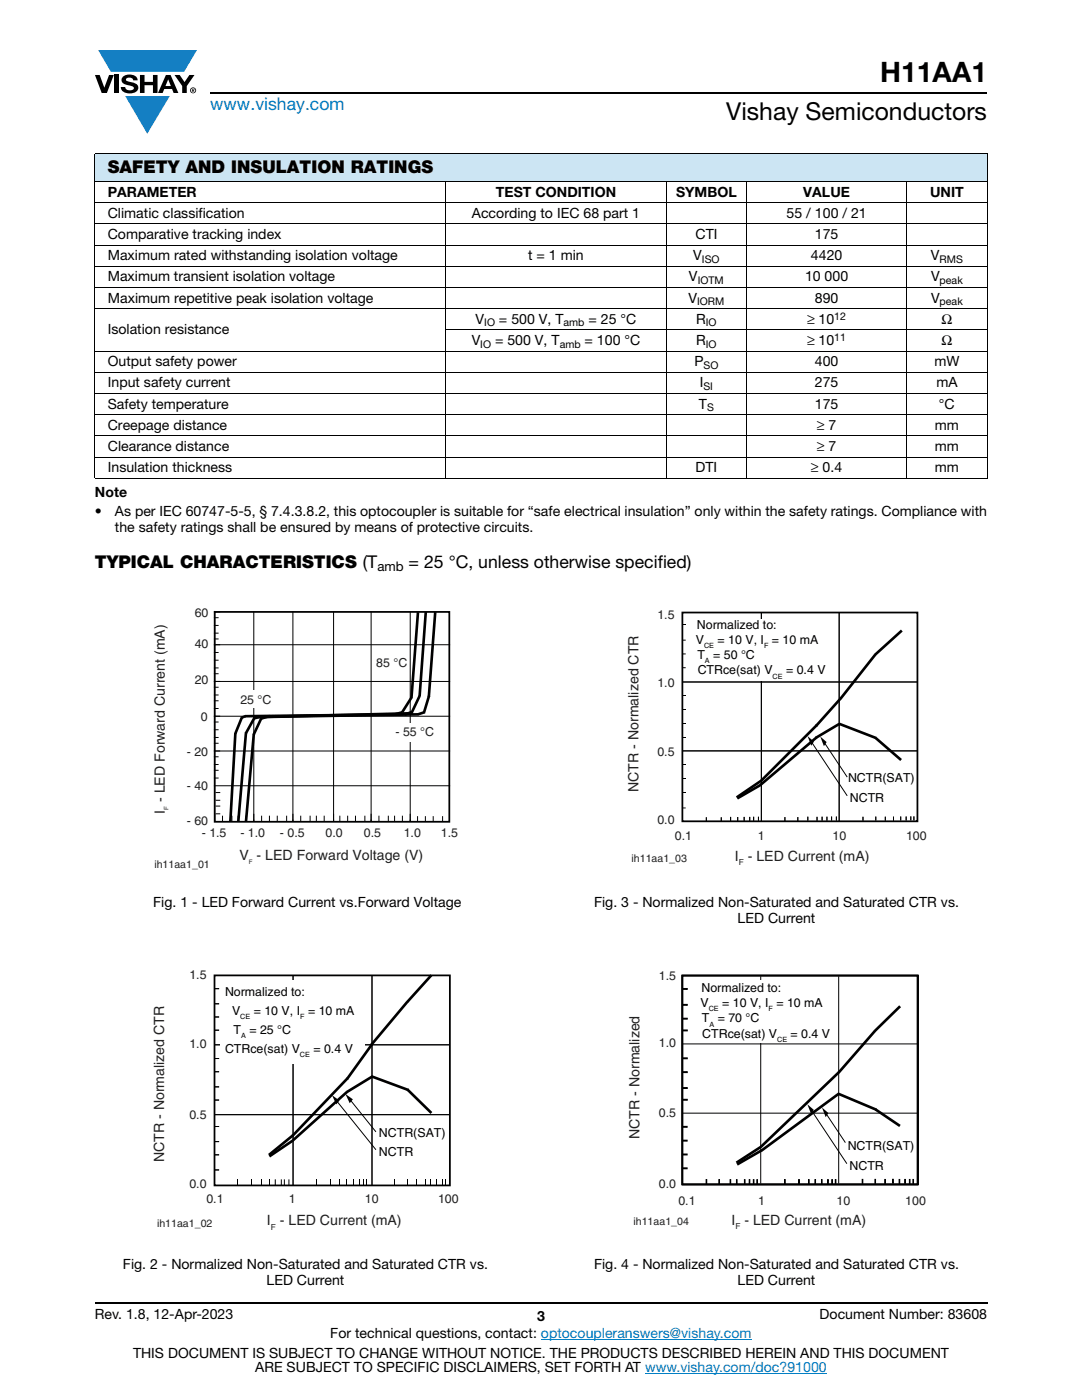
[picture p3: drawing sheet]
<svg xmlns="http://www.w3.org/2000/svg" width="216mm" height="279mm" viewBox="0 0 216 279" stroke-linecap="round" stroke-linejoin="round" font-family="sans-serif">
<g fill="#147fc3">
<path d="M19.6 10h19.7l-2.6 4.3h-1.1h-13.5z"/>
<path d="M25 19.2h8.9l-4.5 7.5z"/>
</g>
<g fill="#000">
<path d="M18.9 15h1l.9 2.5 1-2.5h.9l-1.4 3.6h-1zM22.9 15h.9v3.6h-.9zM24.6 15.3a2.1 2.1 0 0 1 2.8 .3l.1 .4h-.9a.79 .79 0 0 0-.7-.5 .79 .79 0 0 0-.8 .4l.3 .3 1 .2a1.08 1.08 0 0 1 1.2 1 1.08 1.08 0 0 1-1.1 1.2 1.73 1.73 0 0 1-2.4-1.2h.9a.96 .96 0 0 0 .8 .6 .96 .96 0 0 0 .9-.4 1.31 1.31 0 0 0-1.2-.6 1.03 1.03 0 0 1-1.1-.6 1.03 1.03 0 0 1 .2-1.1zM27.9 15h.9v1.3h1.7v-1.3h.9v3.6h-.9v-1.6h-1.7v1.6h-.9zM34.8 15h1.1l.9 1.4 1-1.4h1l-1.5 2.2v1.4h-.9v-1.4z"/>
<path d="M33.6 15.9l.5 1.3h-1.1zM33.1 15l-1.6 3.6h1l.3-.8h1.5l.3 .8h1l-1.6-3.6z"/>
<path d="M38.4 17.8h.2v.2h-.2zM38.3 17.7v.7h.1v-.3l.4 .3-.2-.3 .2-.2-.1-.2z"/>
<path d="M38.1 18a.46 .46 0 0 1 .9 0 .46 .46 0 0 1-.9 0zM37.9 18a.6 .6 0 0 0 1.2 0 .6 .6 0 0 0-1.2 0z"/>
</g>
<path d="M42 18.6h155M18.9 260h178.1" fill="none" stroke="#000" stroke-width=".36"/>
<path d="M107.9 267.3h42.1M128.7 274h36.3" fill="none" stroke="#007ec4" stroke-width=".2"/>
<path d="M18.9 30.7h178.1v5.5h-178.1z" fill="#cce5f3"/>
<g fill="#fff">
<path d="M18.9 36.2h70v4.2h-70z"/>
<path d="M88.9 36.2h44v4.2h-44z"/>
<path d="M132.9 36.2h16v4.2h-16z"/>
<path d="M148.9 36.2h32.1v4.2h-32.1z"/>
<path d="M181 36.2h16v4.2h-16z"/>
</g>
<g fill="none" stroke="#000" stroke-width=".2">
<path d="M18.9 30.7h178.1M18.9 36.2h178.1M18.9 30.8v64.6M88.9 36.1v59.5M132.9 36.1v59.5M148.9 36.1v59.5M181 36.1v59.5M197 30.8v64.6M18.9 40.4h178.1M18.9 44.7h178.1M18.9 48.9h178.1M18.9 53.1h178.1"/>
<path d="M18.9 57.4h178.1M18.9 61.6h178.1M18.9 70.1h178.1M18.9 74.3h178.1M18.9 78.5h178.1M88.9 65.8h108.1M18.9 82.8h178.1M18.9 87h178.1M18.9 91.2h178.1M18.9 95.5h178.1M42.7 139.9h.9M42.7 138.7h.9"/>
<path d="M42.7 137.2h.9M42.7 136h47.1M42.7 134.5h.9M42.7 133.3h.9M42.7 131.8h.9M42.7 130.2h.9M42.7 128.7h47.1M42.7 127.5h.9M42.7 126.4h.9M42.7 124.8h.9M42.7 123.3h.9M42.7 122.1h1.2"/>
<path d="M42.8 121.9v42M50.6 122v41.9M58.4 122v41.9M66.6 122v41.9M74.1 122v41.9M81.9 122v41.9M42.7 156.8h47.1M42.7 155.3h.9M42.7 153.7h.9M42.7 152.6h.9M42.7 151h.9M42.7 149.9h47.1"/>
<path d="M42.7 148.3h.9M42.7 147.2h.9M42.7 145.6h.9M42.7 144.1h.9M42.7 142.9h47.1M42.7 141.4h.9M44.4 162.8v1.1M46.3 162.8v1.1M47.5 162.8v1.1M49.1 162.8v1.1M52.2 162.8v1.1M53.8 162.8v1.1"/>
<path d="M55.3 162.8v1.1M57.2 162.8v1.1M60 162.8v1.1M61.9 162.8v1.1M63.1 162.8v1.1M64.7 162.8v1.1M67.8 162.8v1.1M69.4 162.8v1.1M70.9 162.8v1.1M72.8 162.8v1.1M75.6 162.8v1.1M77.5 162.8v1.1"/>
<path d="M78.7 162.8v1.1M80.3 162.8v1.1"/>
</g>
<path d="M42.8 122.1h46.9v41.9h-46.9z" fill="none" stroke="#000" stroke-width=".35"/>
<path d="M49.1 146.2l-1.6 17.8M50.9 142.9l-1.9 3.5" fill="none" stroke="#000" stroke-width=".53"/>
<path d="M52 142.7l28.4-.3v.3l-28 .4h-.4z" fill="#696969"/>
<path d="M52.2 142.7v.4" fill="none" stroke="#000" stroke-width=".35"/>
<path d="M80.3 142.4v.3z" fill="#696969"/>
<path d="M80.3 142.4v.3" fill="none" stroke="#000" stroke-width=".35"/>
<g fill="none" stroke="#000" stroke-width=".53">
<path d="M82.1 139.2l-1.9 3M83.7 138.9l-1.6 3.5M85.6 138.9l-1 3.4M47 146.3l-1 17.6M48.3 143.1l-1.4 3.3M49 142.9l-.9 .4M50.6 146.5l-1.5 17.4M52.2 143.3l-1.6 3.3M53.8 142.9l-1.7 .5M78.7 142.6l-29.8 .3M80.3 142.2l-1.8 .4M82.2 142.3l-31.3 .8"/>
<path d="M83.5 142.6l-31.4 .5M84.8 142.1l-1.5 .5"/>
</g>
<path d="M48.9 142.8h29.8" fill="none" stroke="#696969" stroke-width=".35"/>
<g fill="#fff">
<path d="M47.7 137.7h5.6v3.5h-5.6z"/>
<path d="M75.5 130h5.3v3.9h-5.3z"/>
<path d="M82.3 143.9h6.9v3.9h-6.9z"/>
<path d="M79.6 144.3h5.6v3.7h-5.6z"/>
</g>
<path d="M83.4 122.2l-1.3 17.1M85 122.1l-1.3 16.9M86.8 122.2l-1.2 16.9M52.1 143l-1.4 .4M82.2 142.1l-1.5 .5" fill="none" stroke="#000" stroke-width=".53"/>
<g fill="none" stroke="#000" stroke-width=".2">
<path d="M43 159.7h.9M43 158.2h.9M43 162.4h.9M43 160.9h.9M83.3 162.9v1.1M84.9 162.9v1.1M86.4 162.9v1.1M88.3 162.9v1.1M42.8 197.3h.9M58.5 194.7v41.8M74.2 194.7v41.8M42.8 219.5h.9"/>
<path d="M42.8 216.9h.9M42.8 213.9h.9M42.8 211.3h.9M42.8 205.6h.9M42.8 203h.9M42.8 200.3h.9M42.8 208.5h47M67.2 219.7l7.8 9.8M69.9 219.5l5.1 6.4M42.8 233.5h.9M42.8 230.5h.9M42.8 227.8h.9"/>
<path d="M42.8 224.8h.9M42.8 222.5h47M54.9 235.4v1.1zM56.1 235.4v1.1zM56.7 235.4v1.1zM57.7 235.4v1.1z"/>
</g>
<path d="M42.8 194.7h47v41.9h-47z" fill="none" stroke="#000" stroke-width=".35"/>
<g fill="#000">
<path d="M42.8 197.3h.9zM42.8 219.5h.9zM42.8 216.9h.9zM42.8 213.9h.9zM42.8 211.3h.9zM42.8 205.6h.9zM42.8 203h.9zM42.8 200.3h.9zM66.2 218.6l1.5 1-.6 .8zM68.9 218.3l1.5 1.1-.6 .8zM42.8 233.5h.9zM42.8 230.5h.9z"/>
<path d="M42.8 227.8h.9zM42.8 224.8h.9zM47.4 235.4h.1v1.1h-.1zM50.1 235.4h.1v1.1h-.1zM52.2 235.4h.1v1.1h-.1zM53.7 235.4h.2v1.1h-.2zM54.9 235.4v1.1zM63.1 235.4h.1v1.1h-.1zM65.8 235.4h.2v1.1h-.2zM67.6 235.4h.2v1.1h-.2zM69.2 235.4h.1v1.1h-.1zM70.4 235.4h.1v1.1h-.1z"/>
<path d="M71.6 235.4h.1v1.1h-.1zM72.5 235.4h.1v1.1h-.1zM73.1 235.4h.1v1.1h-.1zM78.6 235.4h.1v1.1h-.1zM81.3 235.4h.1v1.1h-.1zM83.1 235.4h.1v1.1h-.1zM84.9 235.4h.2v1.1h-.2zM85.8 235.4h.2v1.1h-.2zM87 235.4h.2v1.1h-.2zM88.2 235.4h.2v1.1h-.2zM88.9 235.4h.1v1.1h-.1z"/>
</g>
<g fill="#fff">
<path d="M57.6 195.6h1.4v16.7h-1.4z"/>
<path d="M44 207.6h28.8v1.6h-28.8z"/>
</g>
<path d="M81.3 199.9l-7.4 8.8M86.1 194.6l-4.8 5.4M69.3 217.9l-10.9 9.7M69.3 215.2l-11 11.5M74.2 214.8l7.3 2.7M74.2 208.4l-5 7M74.4 214.8l-5.2 3.2M81.3 217.4l4.8 4.7M58.5 227.6l-4.8 3.2M58.5 226.6l-4.8 3.9" fill="none" stroke="#000" stroke-width=".53"/>
<path d="M136.2 138.8h.6v.1h-.6zM136.2 158h.6v.2h-.6zM136.2 155.3h.6v.1h-.6zM136.2 152.5h.6v.2h-.6zM136.2 147h.6v.2h-.6zM136.2 144.3h.6v.1h-.6zM136.2 141.5h.6v.2h-.6zM136.2 161.2h.6v.1h-.6zM140.9 163.1v.8zM143.9 163.1v.8z" fill="#000"/>
<path d="M136.2 136.1h46.9M151.9 122.3v41.6M167.4 122.3v41.6M136.2 149.9h46.9M140.9 163.1v.8M143.9 163.1v.8" fill="none" stroke="#000" stroke-width=".2"/>
<path d="M136.2 133.3h.6z" fill="#fff"/>
<path d="M136.2 133.3h.6z" fill="none" stroke="#000" stroke-width=".2"/>
<path d="M136.2 130.5h.6z" fill="#fff"/>
<path d="M136.2 130.5h.6z" fill="none" stroke="#000" stroke-width=".2"/>
<path d="M136.2 127.8h.6z" fill="#fff"/>
<path d="M136.2 127.8h.6zM162 148.1l7.1 10.7M164.5 148.2l4.6 6.9" fill="none" stroke="#000" stroke-width=".2"/>
<path d="M136.2 124.6h.6v.2h-.6zM161.1 146.9l1.3 1.1-.5 .8zM163.7 147l1.2 1.1-.5 .8z" fill="#000"/>
<path d="M136.2 122.2h46.9v41.7h-46.9z" fill="none" stroke="#000" stroke-width=".35"/>
<path d="M151.3 123.6h1.3v12.3h-1.3z" fill="#fff"/>
<g fill="#000">
<path d="M145.8 163v.8zM147.2 163.1v.7zM148.5 163v.8zM149.6 163v.8zM150.4 163v.8zM151.3 163v.8zM156.6 163.1v.8zM159.2 163.1v.8zM161.2 163v.8zM163 163v.8zM164 163v.8zM165 163v.8z"/>
<path d="M165.9 163v.8zM166.9 163v.8zM172.2 163v.8zM174.8 163v.8zM176.7 163v.8zM178.3 163v.8zM179.7 163v.7zM180.8 163v.7zM181.7 162.9v.8zM182.4 162.9v.8z"/>
</g>
<g fill="none" stroke="#000" stroke-width=".2">
<path d="M145.8 163v.8M147.2 163.1v.7M148.5 163v.8M149.6 163v.8M150.4 163v.8M151.3 163v.8M156.6 163.1v.8M159.2 163.1v.8M161.2 163v.8M163 163v.8M164 163v.8M165 163v.8"/>
<path d="M165.9 163v.8M166.9 163v.8M172.2 163v.8M174.8 163v.8M176.7 163v.8M178.3 163v.8M179.7 163v.7M180.8 163v.7M181.7 162.9v.8M182.4 162.9v.8"/>
</g>
<path d="M147 159.1l4.9-3.3z" fill="#fff"/>
<path d="M167.8 139.3l-5 5.6M174.6 130.6l-6.9 8.8M179.9 125.8l-5.4 4.9M151.9 156.6l-4.8 2.7M151.9 155.8l-4.9 3.3M162.8 147.3l4.7-2.8 7.3 2.8M162.9 147.2l-11.2 9.5M163.1 144.6l-11.3 11.3M174.7 147.2l5.1 4.5" fill="none" stroke="#000" stroke-width=".53"/>
<path d="M145.7 235.4h.1v.8h-.1zM147 235.4h.1v.8h-.1zM148.5 235.4h.2v.8h-.2zM149.5 235.4h.1v.8h-.1zM150.3 235.4h.1v.8h-.1zM151 235.4h.1v.8h-.1z" fill="#000"/>
<path d="M151.8 194.8v41.4zM145.7 235.4h.1v.8h-.1zM147 235.4h.1v.8h-.1zM148.5 235.4h.2v.8h-.2zM149.5 235.4h.1v.8h-.1zM150.3 235.4h.1v.8h-.1zM151 235.4h.1v.8h-.1z" fill="none" stroke="#000" stroke-width=".2"/>
<path d="M167.4 194.8v41.4z" fill="#fff"/>
<path d="M167.4 194.8v41.4zM136.2 208.3h46.9zM136.2 233.1h.9v.2h-.9zM136.2 230.3h.9v.2h-.9zM136.2 227.5h.9v.2h-.9zM136.2 224.8h.9v.2h-.9zM161.9 221.6l7.1 10.6M164.8 222.3l3.9 5.7" fill="none" stroke="#000" stroke-width=".2"/>
<path d="M136.2 233.1h.9v.2h-.9zM136.2 230.3h.9v.2h-.9zM136.2 227.5h.9v.2h-.9zM136.2 224.8h.9v.2h-.9zM161.1 220.4l1.3 1.1-.6 .8zM164 221l1.3 1.1-.5 .9z" fill="#000"/>
<path d="M136.1 194.7h47.1v41.6h-47.1z" fill="none" stroke="#000" stroke-width=".35"/>
<path d="M150.9 195.6h2.1v12.4h-2.1z" fill="#fff"/>
<g fill="none" stroke="#000" stroke-width=".2">
<path d="M136.2 197.3h.9v.2h-.9zM136.2 219.4h.9v.2h-.9zM136.2 217h.9v.2h-.9zM136.2 213.9h.9v.2h-.9zM136.2 211.1h.9v.2h-.9zM136.2 205.5h.9v.2h-.9zM136.2 203.2h.9v.2h-.9zM136.2 200.4h.9v.2h-.9zM136.1 222.2h47zM140.9 235.4h.1v.8h-.1zM143.4 235.4h.2v.8h-.2zM156.6 235.4h.1v.8h-.1z"/>
<path d="M159.4 235.4h.1v.8h-.1zM161.3 235.4h.2v.8h-.2zM162.6 235.4h.1v.8h-.1zM163.9 235.4h.1v.8h-.1zM165.2 235.4h.1v.8h-.2zM166 235.4h.1v.8h-.1zM166.7 235.4h.1v.8h-.1zM172 235.4h.2v.8h-.2zM174.6 235.4h.1v.8h-.1zM176.5 235.4h.2v.8h-.2zM178.1 235.3h.1v.8h-.1zM179.4 235.4h.1v.8h-.1z"/>
<path d="M180.5 235.4h.2v.8h-.2zM181.5 235.4h.1v.8h-.1zM182.2 235.4h.1v.8h-.1z"/>
</g>
<g fill="#000">
<path d="M136.2 197.3h.9v.2h-.9zM136.2 219.4h.9v.2h-.9zM136.2 217h.9v.2h-.9zM136.2 213.9h.9v.2h-.9zM136.2 211.1h.9v.2h-.9zM136.2 205.6h.9v.1h-.9zM136.2 203.2h.9v.2h-.9zM136.2 200.5h.9v.1h-.9zM140.9 235.4h.1v.8h-.1zM143.4 235.4h.2v.8h-.2zM156.6 235.4h.1v.8h-.1zM159.4 235.4h.1v.8h-.1z"/>
<path d="M161.3 235.4h.2v.8h-.2zM162.6 235.4h.1v.8h-.1zM163.9 235.4h.1v.8h-.1zM165.2 235.4h.1v.8h-.2zM166 235.4h.1v.8h-.1zM166.7 235.4h.1v.8h-.1zM172 235.4h.2v.8h-.2zM174.6 235.4h.1v.8h-.1zM176.5 235.4h.2v.8h-.2zM178.1 235.4h.1v.7h-.1zM179.4 235.4h.1v.8h-.1zM180.5 235.4h.2v.8h-.2z"/>
<path d="M181.5 235.4h.1v.8h-.1zM182.2 235.4h.1v.8h-.1z"/>
</g>
<path d="M136.2 194.7h46.9v41.7h-46.9z" fill="none" stroke="#000" stroke-width=".35"/>
<path d="M146.9 232l5-3.2z" fill="#fff"/>
<path d="M167.4 218.3l7.5 3.2M167.4 214l-15.5 14.9M167.5 218.2l-15.5 11.4M174.6 205.7l-7.3 8.4M179.6 200.8l-5.1 5M151.9 228.8l-5 3.2M152.1 229.5l-5 2.9M174.7 221.4l4.9 3.3" fill="none" stroke="#000" stroke-width=".53"/>
<text font-size="5.6" x="175.6" y="16.4">H11AA1</text>
<text font-size="4.9" x="144.9" y="24">Vishay Semiconductors</text>
<text font-size="3.5" fill="#007ec4" x="42" y="21.9">www.vishay.com</text>
<g font-size="3.5">
<text x="21.5" y="34.5">SAFETY AND INSULATION RATINGS</text>
<text x="18.9" y="113.3">TYPICAL CHARACTERISTICS (T</text>
<text x="81.5" y="113.3">= 25 °C, unless otherwise specified)</text>
</g>
<g font-size="2.8">
<text x="21.5" y="39.2">PARAMETER</text>
<text x="98.9" y="39.2">TEST CONDITION</text>
<text x="134.9" y="39.2">SYMBOL</text>
<text x="160.3" y="39.2">VALUE</text>
<text x="185.6" y="39.2">UNIT</text>
<text x="21.5" y="43.5">Climatic classification</text>
<text x="21.5" y="47.7">Comparative tracking index</text>
<text x="94.2" y="43.5">According to IEC 68 part 1</text>
<text x="138.8" y="47.7">CTI</text>
<text x="157" y="43.5">55 / 100 / 21</text>
<text x="162.6" y="47.7">175</text>
<text x="21.5" y="51.9">Maximum rated withstanding isolation voltage</text>
<text x="105.4" y="51.9">t = 1 min</text>
<text x="138.3" y="51.9">V</text>
<text x="161.8" y="51.9">4420</text>
<text x="185.8" y="51.9">V</text>
<text x="21.5" y="56.2">Maximum transient isolation voltage</text>
<text x="137.5" y="56.2">V</text>
<text x="160.6" y="56.2">10 000</text>
<text x="185.8" y="56.2">V</text>
<text x="21.5" y="60.4">Maximum repetitive peak isolation voltage</text>
<text x="94.9" y="64.6">V</text>
<text x="99.6" y="64.6">= 500 V, T</text>
<text x="117.4" y="64.6">= 25 °C</text>
<text x="137.4" y="60.4">V</text>
<text x="138.9" y="64.6">R</text>
<text x="161.1" y="64.6">≥ 10</text>
<text x="162.6" y="60.4">890</text>
<text x="185.8" y="60.4">V</text>
<text x="187.9" y="64.6">Ω</text>
<text x="21.5" y="66.7">Isolation resistance</text>
<text x="94.1" y="68.9">V</text>
<text x="98.8" y="68.9">= 500 V, T</text>
<text x="116.6" y="68.9">= 100 °C</text>
<text x="138.9" y="68.9">R</text>
<text x="161.1" y="68.9">≥ 10</text>
<text x="187.9" y="68.9">Ω</text>
<text x="21.5" y="73.1">Output safety power</text>
<text x="21.5" y="77.3">Input safety current</text>
<text x="138.6" y="73.1">P</text>
<text x="139.6" y="77.3">I</text>
<text x="162.6" y="73.1">400</text>
<text x="162.6" y="77.3">275</text>
<text x="186.4" y="73.1">mW</text>
<text x="186.8" y="77.3">mA</text>
<text x="21.5" y="81.6">Safety temperature</text>
<text x="139.4" y="81.6">T</text>
<text x="162.6" y="81.6">175</text>
<text x="187.4" y="81.6">°C</text>
<text x="21.5" y="85.8">Creepage distance</text>
<text x="163" y="85.8">≥ 7</text>
<text x="186.5" y="85.8">mm</text>
<text x="21.5" y="94.3">Insulation thickness</text>
<text x="21.5" y="90">Clearance distance</text>
<text x="138.8" y="94.3">DTI</text>
<text x="161.8" y="94.3">≥ 0.4</text>
<text x="163" y="90">≥ 7</text>
<text x="186.5" y="90">mm</text>
<text x="186.5" y="94.3">mm</text>
<text x="18.9" y="99.1">Note</text>
<text x="18.9" y="103">•</text>
<text x="22.9" y="103">As per IEC 60747-5-5, § 7.4.3.8.2, this optocoupler is suitable for “safe electrical insulation” only within the safety ratings. Compliance with</text>
<text x="22.9" y="106.2">the safety ratings shall be ensured by means of protective circuits.</text>
<text x="30.6" y="181">Fig. 1 - LED Forward Current vs.Forward Voltage</text>
<text x="118.5" y="181">Fig. 3 - Normalized Non-Saturated and Saturated CTR vs.</text>
<text x="147.2" y="184.2">LED Current</text>
<text x="24.5" y="253.3">Fig. 2 - Normalized Non-Saturated and Saturated CTR vs.</text>
<text x="53.2" y="256.5">LED Current</text>
<text x="118.5" y="253.3">Fig. 4 - Normalized Non-Saturated and Saturated CTR vs.</text>
<text x="147.2" y="256.5">LED Current</text>
<text x="18.9" y="263.3">Rev. 1.8, 12-Apr-2023</text>
<text x="107.2" y="263.6">3</text>
<text x="163.6" y="263.3">Document Number: 83608</text>
<text x="65.9" y="267.1">For technical questions, contact: optocoupleranswers@vishay.com</text>
<text x="26.5" y="271">THIS DOCUMENT IS SUBJECT TO CHANGE WITHOUT NOTICE. THE PRODUCTS DESCRIBED HEREIN AND THIS DOCUMENT</text>
<text x="50.9" y="273.8">ARE SUBJECT TO SPECIFIC DISCLAIMERS, SET FORTH AT www.vishay.com/doc?91000</text>
</g>
<g font-size="2.8" fill="#231f20">
<text x="127.4" y="158.1" transform="rotate(-90 127.4 158.1)">NCTR - Normalized CTR</text>
<text x="32.9" y="162.4" transform="rotate(-90 32.9 162.4)">I - LED Forward Current (mA)</text>
<text x="47.8" y="171.7">V - LED Forward Voltage (V)</text>
<text x="146.6" y="171.8">I - LED Current (mA)</text>
<text x="127.6" y="227.3" transform="rotate(-90 127.6 227.3)">NCTR - Normalized</text>
<text x="32.8" y="231.9" transform="rotate(-90 32.8 231.9)">NCTR - Normalized CTR</text>
<text x="53.3" y="244.5">I - LED Current (mA)</text>
<text x="146" y="244.4">I - LED Current (mA)</text>
</g>
<text font-size="2.6" x="75.3" y="114">amb</text>
<g font-size="2.5" fill="#231f20">
<text x="38.8" y="123.1">60</text>
<text x="131.2" y="123.4">1.5</text>
<text x="38.8" y="129.3">40</text>
<text x="38.8" y="136.6">20</text>
<text x="75.1" y="133.1">85 °C</text>
<text x="131.2" y="137.1">1.0</text>
<text x="40.1" y="143.9">0</text>
<text x="48" y="140.4">25 °C</text>
<text x="78.9" y="147">- 55 °C</text>
<text x="37.3" y="150.8">- 20</text>
<text x="131.2" y="150.8">0.5</text>
<text x="37.3" y="157.7">- 40</text>
<text x="37.3" y="164.6">- 60</text>
<text x="40.3" y="167">- 1.5</text>
<text x="48" y="167">- 1.0</text>
<text x="55.9" y="167">- 0.5</text>
<text x="65" y="167">0.0</text>
<text x="72.6" y="167">0.5</text>
<text x="80.6" y="167">1.0</text>
<text x="88" y="167">1.5</text>
<text x="131.2" y="164.5">0.0</text>
<text x="134.7" y="167.6">0.1</text>
<text x="151.2" y="167.6">1</text>
<text x="166.1" y="167.6">10</text>
<text x="180.8" y="167.6">100</text>
<text x="37.8" y="195.5">1.5</text>
<text x="131.5" y="195.5">1.5</text>
<text x="37.8" y="209.1">1.0</text>
<text x="131.5" y="209">1.0</text>
<text x="37.8" y="223.4">0.5</text>
<text x="131.5" y="222.9">0.5</text>
<text x="37.8" y="237">0.0</text>
<text x="131.5" y="237.2">0.0</text>
<text x="41.2" y="240.2">0.1</text>
<text x="57.7" y="240.2">1</text>
<text x="72.8" y="240.2">10</text>
<text x="87.4" y="240.2">100</text>
<text x="135.4" y="240.4">0.1</text>
<text x="151.3" y="240.4">1</text>
<text x="166.9" y="240.4">10</text>
<text x="180.6" y="240.4">100</text>
</g>
<g font-size="2.5">
<text x="139.1" y="125.5">Normalized to:</text>
<text x="138.8" y="128.5">V</text>
<text x="139.1" y="131.5">T = 50 °C</text>
<text x="143.2" y="128.5">= 10 V, I</text>
<text x="154" y="128.5">= 10 mA</text>
<text x="139.2" y="134.6">CTRce(sat) V</text>
<text x="156.9" y="134.6">= 0.4 V</text>
<text x="169.2" y="156.1">NCTR(SAT)</text>
<text x="169.6" y="160.1">NCTR</text>
<text x="44.9" y="198.8">Normalized to:</text>
<text x="46.3" y="202.6">V</text>
<text x="50.6" y="202.6">= 10 V, I = 10 mA</text>
<text x="139.8" y="201">V</text>
<text x="140" y="198">Normalized to:</text>
<text x="144.1" y="201">= 10 V, I</text>
<text x="154.9" y="201">= 10 mA</text>
<text x="46.6" y="206.4">T = 25 °C</text>
<text x="140.1" y="204.1">T = 70 °C</text>
<text x="140.1" y="207.1">CTRce(sat) V</text>
<text x="157.8" y="207.1">= 0.4 V</text>
<text x="44.9" y="210.1">CTRce(sat) V</text>
<text x="62.5" y="210.1">= 0.4 V</text>
<text x="75.6" y="226.9">NCTR(SAT)</text>
<text x="75.6" y="230.7">NCTR</text>
<text x="169.1" y="229.6">NCTR(SAT)</text>
<text x="169.5" y="233.5">NCTR</text>
</g>
<g font-size="2.1">
<text x="140.1" y="52.4">ISO</text>
<text x="187.5" y="52.4">RMS</text>
<text x="139.2" y="56.7">IOTM</text>
<text x="187.5" y="56.7">peak</text>
<text x="96.6" y="65.1">IO</text>
<text x="112.5" y="65.1">amb</text>
<text x="139.1" y="60.9">IORM</text>
<text x="140.8" y="65.1">IO</text>
<text x="166.5" y="63.8">12</text>
<text x="187.5" y="60.9">peak</text>
<text x="95.8" y="69.4">IO</text>
<text x="111.7" y="69.4">amb</text>
<text x="140.8" y="69.4">IO</text>
<text x="166.5" y="68">11</text>
<text x="140.4" y="77.8">SI</text>
<text x="140.4" y="73.6">SO</text>
<text x="141.1" y="82.1">S</text>
</g>
<g font-size="2.1" fill="#231f20">
<text x="30.8" y="173.2">ih11aa1_01</text>
<text x="126" y="172.1">ih11aa1_03</text>
<text x="31.3" y="244.9">ih11aa1_02</text>
<text x="126.4" y="244.5">ih11aa1_04</text>
</g>
<g font-size="1.6" fill="#231f20">
<text x="147.4" y="172.7">F</text>
<text x="54.1" y="245.4">F</text>
<text x="146.7" y="245.4">F</text>
</g>
<g font-size="1.4">
<text x="140.5" y="129.3">CE</text>
<text x="152.5" y="129.3">F</text>
<text x="140.7" y="132.4">A</text>
<text x="154.2" y="135.4">CE</text>
<text x="47.9" y="203.4">CE</text>
<text x="59.9" y="203.4">F</text>
<text x="141.4" y="201.8">CE</text>
<text x="153.4" y="201.8">F</text>
<text x="48.1" y="207.2">A</text>
<text x="141.6" y="204.9">A</text>
<text x="155.1" y="207.9">CE</text>
<text x="59.9" y="211">CE</text>
</g>
<g font-size="1.2" fill="#231f20">
<text x="33.6" y="161.6" transform="rotate(-90 33.6 161.6)">F</text>
<text x="49.7" y="172.4">F</text>
</g>
</svg>
